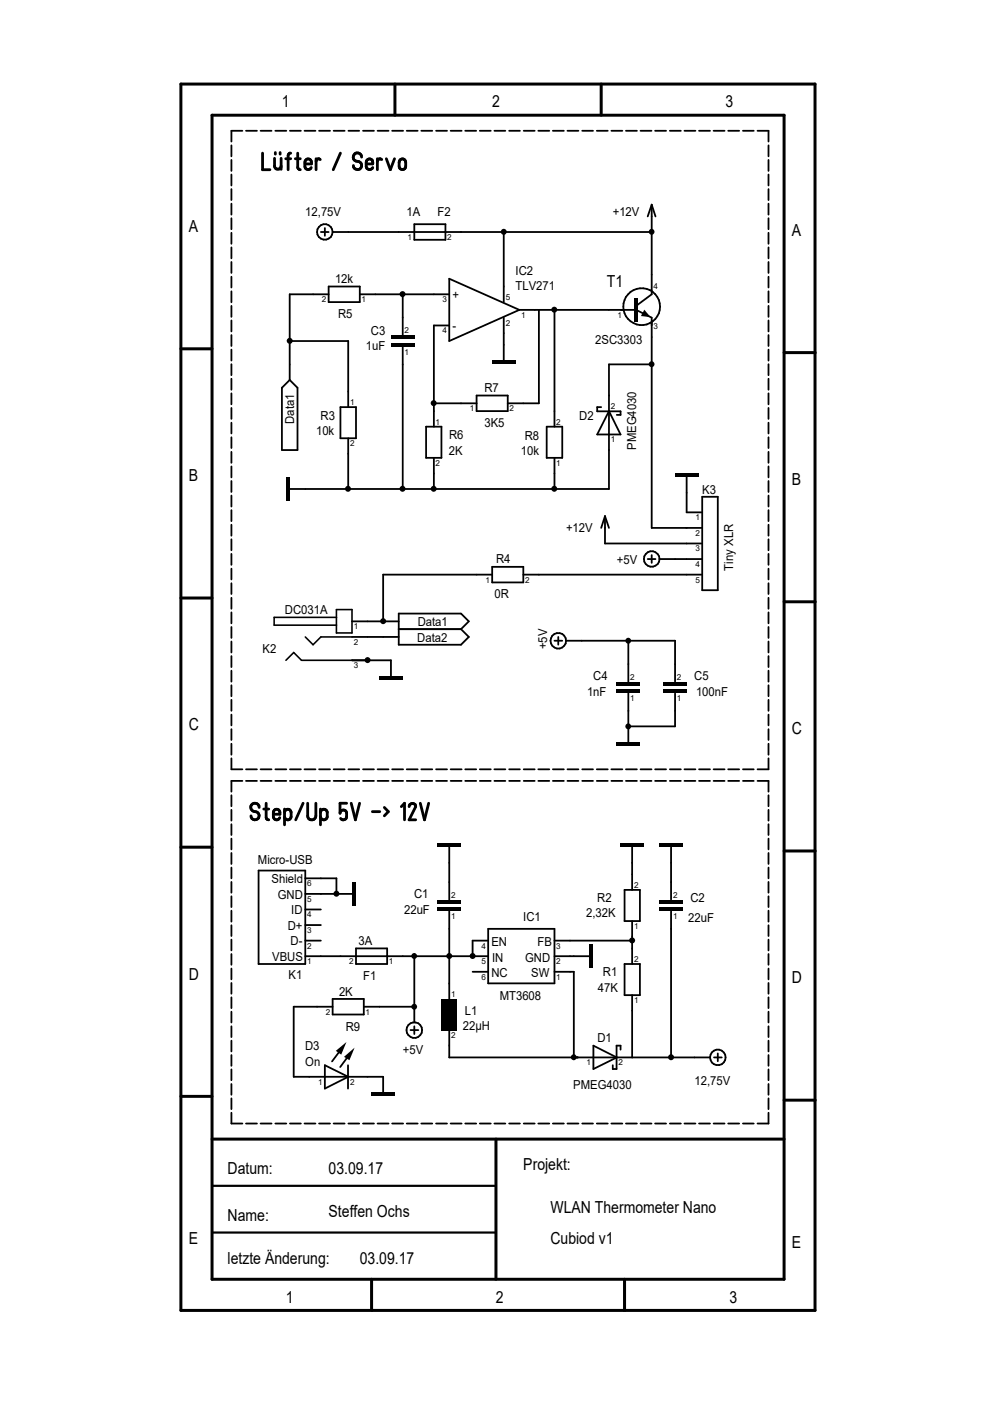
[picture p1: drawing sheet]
<svg xmlns="http://www.w3.org/2000/svg" width="210mm" height="297mm" viewBox="0 0 210 297" stroke-linecap="round" stroke-linejoin="round" font-family="sans-serif">
<g fill="none" stroke="#000" stroke-width=".38">
<path d="M49.1 30.8v2.3M49.1 33.9v2.3M49.1 37v2.3M51.4 27.7h-2.3v2.3M52.2 27.7h2.3M55.2 27.7h2.4M58.4 27.7h2.3M61.5 27.7h2.3M64.6 27.7h2.3M67.6 27.7h2.4M70.7 27.7h2.4M73.9 27.7h2.3"/>
<path d="M77 27.7h2.3M80.1 27.7h2.3M83.1 27.7h2.4M86.2 27.7h2.4M89.3 27.7h2.4M92.5 27.7h2.3M95.5 27.7h2.4M98.6 27.7h2.4M101.7 27.7h2.4M104.8 27.7h2.3M107.9 27.7h2.3M111 27.7h2.4"/>
<path d="M114.1 27.7h2.4M117.2 27.7h2.3M120.3 27.7h2.3M123.4 27.7h2.3M126.5 27.7h2.4M129.6 27.7h2.4M132.7 27.7h2.3M135.8 27.7h2.3M138.9 27.7h2.3M142 27.7h2.4M145.1 27.7h2.3M148.2 27.7h2.3"/>
<path d="M151.3 27.7h2.3M154.4 27.7h2.3M157.5 27.7h2.3M160.6 27.7h2.3v2.3M162.9 30.8v2.3M162.9 33.9v2.3M162.9 37v2.3M49.1 40.1v2.3M49.1 43.2v2.3M49.1 46.3v2.3M49.1 49.4v2.3M49.1 52.5v2.3"/>
<path d="M49.1 55.5v2.4M49.1 58.7v2.3M68 49.2h1.7M68.9 48.3v1.7M70.5 49.2h67.7M87.8 47.5h6.6v3.3h-6.6zM95.2 59.1l14.9 6.6-14.9 6.6zM106.8 49.2v14.9M138.2 43.4v19l-3.3 2.5M138.2 43.4l.8 2.5M138.2 43.4l-.9 2.5M162.9 40.1v2.3"/>
<path d="M162.9 43.2v2.3M162.9 46.3v2.3M162.9 49.4v2.3M162.9 52.5v2.3M162.9 55.5v2.4M162.9 58.7v2.3M49.1 61.8v2.3M49.1 64.9v2.3M49.1 67.9v2.4M49.1 71v2.4M49.1 74.1v2.4M49.1 77.2v2.3"/>
<path d="M61.4 72.3h12.4v14M69.7 62.4h-8.3v18.2M69.7 60.7h6.6v3.4h-6.6zM76.3 62.4h18.9M85.4 62.4v8.6M85.4 73.5v30.2M95.2 69h-3.2v21.5M106.8 67.4v9M110.1 65.7h24.8l3.3 1.7v44.5h10.7M114.3 65.7v19.8h-6.6M117.6 65.7v24.8M138.2 77.3h-9.1v26.4h-67.7"/>
<path d="M162.9 61.8v2.3M162.9 64.9v2.3M162.9 67.9v2.4M162.9 71v2.4M162.9 74.1v2.4M162.9 77.2v2.3M49.1 80.3v2.3M49.1 83.4v2.3M49.1 86.5v2.3M49.1 89.6v2.3M49.1 92.7v2.3M49.1 95.8v2.3"/>
<path d="M49.1 98.9v2.3M61.4 80.6l1.7 1.6v13.2h-3.3v-13.2zM72.2 86.3h3.3v6.6h-3.3zM73.8 92.9v10.8M90.3 90.5h3.3v6.6h-3.3zM92 97.1v6.6M92 85.5h9M101 83.9h6.7v3.3h-6.7zM115.9 90.5h3.3v6.6h-3.3zM117.6 97.1v6.6M127.5 86.3h-.9v.9h5v.8h-.8M129.1 87.2l2.5 4.9h-5z"/>
<path d="M162.9 80.3v2.3M162.9 83.4v2.3M162.9 86.5v2.3M162.9 89.6v2.3M162.9 92.7v2.3M162.9 95.8v2.3M162.9 98.9v2.3M49.1 102v2.3M49.1 105.1v2.3M49.1 108.2v2.3M49.1 111.3v2.3M49.1 114.3v2.4"/>
<path d="M49.1 117.4v2.4M128.3 109.4v5.8h20.6M128.3 109.4l.8 2.5M128.3 109.4l-.8 2.5M137.3 118.5h1.7M138.2 117.7v1.6M139.8 118.5h9.1M145.6 101.2v7.4h3.3M148.9 105.3h3.3v19.8h-3.3zM162.9 102v2.3M162.9 105.1v2.3M162.9 108.2v2.3"/>
<path d="M162.9 111.3v2.3M162.9 114.3v2.4M162.9 117.4v2.4M49.1 120.6v2.3M49.1 123.7v2.2M49.1 126.7v2.4M49.1 129.8v2.4M49.1 132.9v2.4M49.1 136v2.3M49.1 139.1v2.3M74.6 135h9.9M74.6 131.7h9.9"/>
<path d="M74.6 140h8.3v3.3M84.5 130.1h13.2l1.7 1.6-1.7 1.7 1.7 1.6-1.7 1.7h-13.2zM84.5 133.4h13.2M104.4 121.8h-23.2v9.9M104.4 120.2h6.6v3.3h-6.6zM111 121.8h37.9M117.6 135.8h1.6M118.4 135v1.7M120 135.8h23.1v8.7M133.2 135.8v8.7M162.9 120.6v2.3M162.9 123.7v2.2"/>
<path d="M162.9 126.7v2.4M162.9 129.8v2.4M162.9 132.9v2.4M162.9 136v2.3M162.9 139.1v2.3M49.1 142.2v2.3M49.1 145.3v2.3M49.1 148.4v2.3M49.1 151.5v2.3M49.1 154.6v2.3M49.1 157.7v2.3M133.2 147v10.3"/>
<path d="M143.1 147v7h-9.9M162.9 142.2v2.3M162.9 145.3v2.3M162.9 148.4v2.3M162.9 151.5v2.3M162.9 154.6v2.3M162.9 157.7v2.3M49.1 160.8v2.3h2.3M49.1 168.6v2.3M49.1 171.7v2.3M49.1 174.8v2.2M49.1 177.8v2.3"/>
<path d="M51.4 165.6h-2.3v2.3M52.2 163.1h2.3M52.2 165.6h2.3M55.2 163.1h2.4M55.2 165.6h2.4M58.4 163.1h2.3M58.4 165.6h2.3M61.5 163.1h2.3M61.5 165.6h2.3M64.6 163.1h2.3M64.6 165.6h2.3M67.6 163.1h2.4"/>
<path d="M67.6 165.6h2.4M70.7 163.1h2.4M70.7 165.6h2.4M73.9 163.1h2.3M73.9 165.6h2.3M77 163.1h2.3M77 165.6h2.3M80.1 163.1h2.3M80.1 165.6h2.3M83.1 163.1h2.4M83.1 165.6h2.4M86.2 163.1h2.4"/>
<path d="M86.2 165.6h2.4M89.3 163.1h2.4M89.3 165.6h2.4M92.5 163.1h2.3M92.5 165.6h2.3M95.2 179.6v11.2M95.5 163.1h2.4M95.5 165.6h2.4M98.6 163.1h2.4M98.6 165.6h2.4M101.7 163.1h2.4M101.7 165.6h2.4"/>
<path d="M104.8 163.1h2.3M104.8 165.6h2.3M107.9 163.1h2.3M107.9 165.6h2.3M111 163.1h2.4M111 165.6h2.4M114.1 163.1h2.4M114.1 165.6h2.4M117.2 163.1h2.3M117.2 165.6h2.3M120.3 163.1h2.3M120.3 165.6h2.3"/>
<path d="M123.4 163.1h2.3M123.4 165.6h2.3M126.5 163.1h2.4M126.5 165.6h2.4M129.6 163.1h2.4M129.6 165.6h2.4M132.7 163.1h2.3M132.7 165.6h2.3M134 179.6v9.1M135.8 163.1h2.3M135.8 165.6h2.3M138.9 163.1h2.3"/>
<path d="M138.9 165.6h2.3M142 163.1h2.4M142 165.6h2.4M142.3 179.6v11.2M145.1 163.1h2.3M145.1 165.6h2.3M148.2 163.1h2.3M148.2 165.6h2.3M151.3 163.1h2.3M151.3 165.6h2.3M154.4 163.1h2.3M154.4 165.6h2.3"/>
<path d="M157.5 163.1h2.3M157.5 165.6h2.3M160.6 165.6h2.3v2.3M162.9 160.8v2.3h-2.3M162.9 168.6v2.3M162.9 171.7v2.3M162.9 174.8v2.2M162.9 177.8v2.3M49.1 180.8v2.4M49.1 183.9v2.3M49.1 187v2.3M49.1 190v2.3"/>
<path d="M49.1 193.1v2.3M49.1 196.2v2.3M49.1 199.2v2.3M54.8 184.6h9.9v19.8h-9.9zM64.7 189.5h9.9M64.7 192.8h3.3M64.7 196.1h3.3M64.7 199.4h3.3M64.7 186.2h6.6v3.3M95.2 193.2v18.6M103.5 196.9h14.1v11.6h-14.1zM103.5 199.4h-3.3v3.3"/>
<path d="M117.6 199.4h16.4M132.4 188.7h3.3v6.6h-3.3zM134 195.3v9.1M142.3 193.2v31M162.9 180.8v2.4M162.9 183.9v2.3M162.9 187v2.3M162.9 190v2.3M162.9 193.1v2.3M162.9 196.2v2.3M162.9 199.2v2.3M49.1 202.3v2.3"/>
<path d="M49.1 205.4v2.2M49.1 208.4v2.3M49.1 211.5v2.2M49.1 214.5v2.3M49.1 217.6v2.3M64.7 202.7h38.8M70.5 213.4h-8.2v14.9h18.9v3.3M70.5 211.8h6.6v3.3h-6.6zM75.5 201.1h6.6v3.3h-6.6zM77.1 213.4h10.7M87 218.4h1.7M87.8 202.7v14"/>
<path d="M87.8 217.6v1.6M95.2 218.4v5.8h55.3M100.2 206h3.3M117.6 202.7h7.4M117.6 206h4.1v18.2M132.4 204.4h3.3v6.6h-3.3zM134 211v13.2M162.9 202.3v2.3M162.9 205.4v2.2M162.9 208.4v2.3M162.9 211.5v2.2M162.9 214.5v2.3"/>
<path d="M162.9 217.6v2.3M49.1 220.6v2.3M49.1 223.7v2.3M49.1 226.7v2.3M49.1 229.8v2.3M49.1 232.9v2.3M49.1 235.9v2.3h2.3M52.2 238.2h2.3M55.2 238.2h2.4M58.4 238.2h2.3M61.5 238.2h2.3M64.6 238.2h2.3"/>
<path d="M67.6 238.2h2.4M68.9 225.8l4.9 2.5-4.9 2.5zM70.7 238.2h2.4M72.4 222.3l-2 2.7M73.8 225.8v5M73.9 238.2h2.3M74.2 223.5l-2.1 2.7M77 238.2h2.3M80.1 238.2h2.3M83.1 238.2h2.4M86.2 238.2h2.4M89.3 238.2h2.4"/>
<path d="M92.5 238.2h2.3M95.5 238.2h2.4M98.6 238.2h2.4M101.7 238.2h2.4M104.8 238.2h2.3M107.9 238.2h2.3M111 238.2h2.4M114.1 238.2h2.4M117.2 238.2h2.3M120.3 238.2h2.3M123.4 238.2h2.3M125.8 221.7l5 2.5-5 2.5z"/>
<path d="M126.5 238.2h2.4M129.6 238.2h2.4M131.6 222.5v-.8h-.9v5h-.8v-.9M132.7 238.2h2.3M135.8 238.2h2.3M138.9 238.2h2.3M142 238.2h2.4M145.1 238.2h2.3M148.2 238.2h2.3M151.3 238.2h2.3M151.4 224.2h1.6M152.2 223.4v1.6"/>
<path d="M154.4 238.2h2.3M157.5 238.2h2.3M162.9 220.6v2.3M162.9 223.7v2.3M162.9 226.7v2.3M162.9 229.8v2.3M162.9 232.9v2.3M162.9 235.9v2.3h-2.3"/>
<circle cx="68.9" cy="49.2" r="1.65"/>
<circle cx="136" cy="65" r="3.9"/>
<circle cx="138.2" cy="118.5" r="1.65"/>
<circle cx="118.4" cy="135.8" r="1.65"/>
<circle cx="87.8" cy="218.4" r="1.66"/>
<circle cx="152.2" cy="224.2" r="1.66"/>
</g>
<g fill="none" stroke="#000" stroke-width=".59">
<path d="M55.7 32.5v3.5h1.5M58.2 33.6v1.6a.7 .7 0 0 0 .7 .7 .7 .7 0 0 0 .7-.7M58.4 32.3v.4M59.4 32.3v.4M59.6 33.6v2.3M60.6 33.7h1M61.6 32.5a.51 .51 0 0 0-.5 .5v3M62.6 33.7h1.1M63.1 32.5v3l.2 .3 .4 .2M64.6 34.8h1.4a.74 .74 0 0 0-.4-1.1 .74 .74 0 0 0-1 .7v.9a.7 .7 0 0 0 .6 .6 .7 .7 0 0 0 .8-.4M67 33.7v2.3M67.9 33.8l-.3-.1h-.3l-.3 .5"/>
<path d="M72.2 32.5l-1.5 3.5M76.7 33.3a.9 .9 0 0 0-.8-.9 .9 .9 0 0 0-1 .7 .9 .9 0 0 0 .6 1.1h.6a.88 .88 0 0 1 .6 1.1 .88 .88 0 0 1-1 .7 .88 .88 0 0 1-.8-.9M77.6 34.8h1.4a.74 .74 0 0 0-.4-1.1 .74 .74 0 0 0-1 .7v.9a.73 .73 0 0 0 .6 .6 .73 .73 0 0 0 .8-.4M80 33.7v2.3M80.9 33.8l-.3-.1h-.3l-.3 .5M81.9 33.7l.9 2.3 .9-2.3M85 33.8a.7 .7 0 0 1 1 .6v.9a.7 .7 0 0 1-.7 .7 .7 .7 0 0 1-.7-.7l.1-1.1zM54.9 171.2a.9 .9 0 0 0-.8-.9 .9 .9 0 0 0-1 .9 .9 .9 0 0 0 1 .9 .88 .88 0 0 1 .9 .8 .88 .88 0 0 1-.9 .9 .88 .88 0 0 1-.9-.8M55.9 171.5h1.1M56.4 170.3v3a.51 .51 0 0 0 .6 .5M58 172.6h1.4a.74 .74 0 0 0-.5-1 .74 .74 0 0 0-.9 .7v.8a.7 .7 0 0 0 .5 .7 .7 .7 0 0 0 .8-.4M60.3 172.3a.7 .7 0 0 1 .7-.7 .7 .7 0 0 1 .7 .7v.8a.7 .7 0 0 1-.7 .7 .7 .7 0 0 1-.7-.7"/>
<path d="M60.3 171.5v3.4M64.3 170.3l-1.6 3.5M65.2 170.3v2.7a.87 .87 0 0 0 .9 .8 .87 .87 0 0 0 .9-.8v-2.7M67.9 172.3a.72 .72 0 0 1 .8-.7 .72 .72 0 0 1 .7 .7v.8a.72 .72 0 0 1-.7 .7 .72 .72 0 0 1-.8-.7M67.9 171.5v3.4M73.5 170.3h-1.4v2.1a.7 .7 0 0 1 .7-.7 .7 .7 0 0 1 .7 .7v.7a.7 .7 0 0 1-.5 .7 .7 .7 0 0 1-.8-.3M74.5 170.3l.9 3.5 .8-3.5M79 172.1h1.5M81.5 171.2l.8 .9-.8 .9M85.1 171l.7-.7v3.5M86.7 171a.7 .7 0 0 1 .7-.7 .7 .7 0 0 1 .7 .7l-1.4 2.8h1.4M89.1 170.3l.9 3.5 .9-3.5"/>
</g>
<g fill="#000">
<path d="M136.6 65.7l1.3 1.5-2-.2zM71.2 222.8l2.2-1.9-1.1 2.7zM72.9 224.1l2.3-2-1.1 2.7z"/>
<path d="M82.9 71h4.9v.9h-4.9z" fill-rule="evenodd"/>
<path d="M82.9 72.7h4.9v.8h-4.9z" fill-rule="evenodd"/>
<path d="M104.4 76.4h4.9v.9h-4.9z" fill-rule="evenodd"/>
<path d="M134.5 63.2h.6v5h-.6z" fill-rule="evenodd"/>
<path d="M60.6 101.2h.8v4.9h-.8z" fill-rule="evenodd"/>
<path d="M143.1 100.4h5v.8h-5z" fill-rule="evenodd"/>
<path d="M80.4 143.3h5v.8h-5z" fill-rule="evenodd"/>
<path d="M130.8 144.5h4.9v.8h-4.9z" fill-rule="evenodd"/>
<path d="M130.8 146.2h4.9v.8h-4.9z" fill-rule="evenodd"/>
<path d="M130.8 157.3h4.9v.9h-4.9z" fill-rule="evenodd"/>
<path d="M140.6 144.5h5v.8h-5z" fill-rule="evenodd"/>
<path d="M140.6 146.2h5v.8h-5z" fill-rule="evenodd"/>
<path d="M92.8 178.8h4.9v.8h-4.9z" fill-rule="evenodd"/>
<path d="M131.6 178.8h4.9v.8h-4.9z" fill-rule="evenodd"/>
<path d="M139.8 178.8h5v.8h-5z" fill-rule="evenodd"/>
<path d="M74.6 187h.9v5h-.9z" fill-rule="evenodd"/>
<path d="M92.8 190.8h4.9v.8h-4.9z" fill-rule="evenodd"/>
<path d="M92.8 192.4h4.9v.8h-4.9z" fill-rule="evenodd"/>
<path d="M139.8 190.8h5v.8h-5z" fill-rule="evenodd"/>
<path d="M139.8 192.4h5v.8h-5z" fill-rule="evenodd"/>
<path d="M93.6 211.8h3.3v6.6h-3.3z" fill-rule="evenodd"/>
<path d="M125 200.2h.8v5h-.8z" fill-rule="evenodd"/>
<path d="M78.8 231.6h4.9v.9h-4.9z" fill-rule="evenodd"/>
<circle cx="106.8" cy="49.1" r=".63"/>
<circle cx="138.2" cy="49.1" r=".62"/>
<circle cx="61.4" cy="72.3" r=".63"/>
<circle cx="85.3" cy="62.4" r=".63"/>
<circle cx="117.5" cy="65.7" r=".63"/>
<circle cx="138.2" cy="77.2" r=".62"/>
<circle cx="92" cy="85.5" r=".63"/>
<circle cx="73.8" cy="103.6" r=".63"/>
<circle cx="85.3" cy="103.6" r=".63"/>
<circle cx="92" cy="103.6" r=".63"/>
<circle cx="117.5" cy="103.6" r=".63"/>
<circle cx="77.9" cy="140" r=".63"/>
<circle cx="81.2" cy="131.7" r=".63"/>
<circle cx="133.2" cy="135.8" r=".62"/>
<circle cx="133.2" cy="154" r=".62"/>
<circle cx="71.3" cy="189.5" r=".63"/>
<circle cx="134" cy="199.4" r=".63"/>
<circle cx="87.8" cy="202.7" r=".62"/>
<circle cx="87.8" cy="213.4" r=".62"/>
<circle cx="95.3" cy="202.7" r=".63"/>
<circle cx="100.2" cy="202.7" r=".63"/>
<circle cx="121.6" cy="224.1" r=".62"/>
<circle cx="142.3" cy="224.2" r=".63"/>
</g>
<path d="M60.6 140l1.7-1.7 1.6 1.7h10.7M64.7 135l1.7 1.7 1.6-1.7h6.6M71.3 130.9h-13.2v1.6h13.2M71.3 129.2h3.3v5h-3.3z" fill="none" stroke="#000" stroke-width=".34"/>
<g fill="none" stroke="#000" stroke-width=".63">
<path d="M38.4 17.8h134.4v260h-134.4zM83.7 17.8v6.6M127.5 17.8v6.6M45 24.4h121.2v246.8h-121.2zM38.4 74h6.6M166.2 74.8h6.6M38.4 126.8h6.6M166.2 127.6h6.6M38.4 179.6h6.6M166.2 180.4h6.6M38.4 232.5h6.6M166.2 233.3h6.6"/>
<path d="M45 241.5h121.2M105.2 241.5v29.7M78.8 271.2v6.6M132.4 271.2v6.6"/>
</g>
<path d="M45 251.4h60.2M45 261.3h60.2" fill="none" stroke="#000" stroke-width=".47"/>
<g font-size="3.5">
<text x="59.8" y="22.8">1</text>
<text x="104.4" y="22.8">2</text>
<text x="153.8" y="22.8">3</text>
<text x="40" y="49.2">A</text>
<text x="167.9" y="50">A</text>
<text x="128.7" y="60.9">T1</text>
<text x="40" y="102">B</text>
<text x="167.9" y="102.8">B</text>
<text x="40" y="154.9">C</text>
<text x="167.9" y="155.7">C</text>
<text x="40" y="207.7">D</text>
<text x="167.9" y="208.5">D</text>
<text x="48.3" y="249">Datum:</text>
<text x="69.7" y="249">03.09.17</text>
<text x="111" y="248.1">Projekt:</text>
<text x="116.7" y="257.2">WLAN Thermometer Nano</text>
<text x="40" y="263.8">E</text>
<text x="48.3" y="258.9">Name:</text>
<text x="69.7" y="258">Steffen Ochs</text>
<text x="116.7" y="263.8">Cubiod v1</text>
<text x="48.3" y="267.9">letzte Änderung:</text>
<text x="76.3" y="267.9">03.09.17</text>
<text x="167.9" y="264.6">E</text>
<text x="60.6" y="276.2">1</text>
<text x="105.2" y="276.2">2</text>
<text x="154.7" y="276.2">3</text>
</g>
<g font-size="2.6">
<text x="64.7" y="45.9">12,75V</text>
<text x="86.2" y="45.9">1A</text>
<text x="92.8" y="45.9">F2</text>
<text x="129.9" y="45.9">+12V</text>
<text x="109.3" y="58.3">IC2</text>
<text x="71" y="60">12k</text>
<text x="95.9" y="63.4">+</text>
<text x="109.3" y="61.6">TLV271</text>
<text x="71.7" y="67.5">R5</text>
<text x="78.7" y="71">C3</text>
<text x="95.9" y="70">-</text>
<text x="77.6" y="74.3">1uF</text>
<text x="126.2" y="72.9">2SC3303</text>
<text x="102.7" y="83">R7</text>
<text x="62.4" y="89.9" transform="rotate(-90 62.4 89.9)">Data1</text>
<text x="68" y="89">R3</text>
<text x="122.8" y="89.1">D2</text>
<text x="67" y="92.3">10k</text>
<text x="95.2" y="93.1">R6</text>
<text x="102.7" y="90.5">3K5</text>
<text x="111.3" y="93.2">R8</text>
<text x="134.9" y="95.4" transform="rotate(-90 134.9 95.4)">PMEG4030</text>
<text x="95.2" y="96.4">2K</text>
<text x="110.4" y="96.5">10k</text>
<text x="148.9" y="104.6">K3</text>
<text x="120" y="112.7">+12V</text>
<text x="105.2" y="119.3">R4</text>
<text x="130.8" y="119.5">+5V</text>
<text x="155.4" y="121" transform="rotate(-90 155.4 121)">Tiny XLR</text>
<text x="60.4" y="130.2">DC031A</text>
<text x="104.9" y="126.8">0R</text>
<text x="88.5" y="136">Data2</text>
<text x="88.6" y="132.7">Data1</text>
<text x="116" y="137.7" transform="rotate(-90 116 137.7)">+5V</text>
<text x="55.7" y="138.3">K2</text>
<text x="124.5" y="147.5">1nF</text>
<text x="125.8" y="144.2">C4</text>
<text x="147.2" y="144.2">C5</text>
<text x="147.6" y="147.5">100nF</text>
<text x="54.7" y="183.1">Micro-USB</text>
<text x="57.6" y="187.2">Shield</text>
<text x="58.9" y="190.5">GND</text>
<text x="87.8" y="190.5">C1</text>
<text x="126.6" y="191.2">R2</text>
<text x="146.4" y="191.3">C2</text>
<text x="61" y="197.1">D+</text>
<text x="61.8" y="193.8">ID</text>
<text x="85.7" y="193.8">22uF</text>
<text x="111" y="195.3">IC1</text>
<text x="124.3" y="194.5">2,32K</text>
<text x="145.9" y="195.4">22uF</text>
<text x="57.7" y="203.7">VBUS</text>
<text x="61.6" y="200.4">D-</text>
<text x="76" y="200.4">3A</text>
<text x="104.2" y="200.6">EN</text>
<text x="104.4" y="203.9">IN</text>
<text x="111.3" y="203.9">GND</text>
<text x="114" y="200.6">FB</text>
<text x="61.2" y="207.6">K1</text>
<text x="77" y="207.8">F1</text>
<text x="104.2" y="207.2">NC</text>
<text x="112.6" y="207.2">SW</text>
<text x="127.8" y="207">R1</text>
<text x="71.9" y="211.1">2K</text>
<text x="98.6" y="215.1">L1</text>
<text x="106" y="211.9">MT3608</text>
<text x="126.7" y="210.3">47K</text>
<text x="73.3" y="218.5">R9</text>
<text x="98.1" y="218.4">22µH</text>
<text x="126.7" y="220.9">D1</text>
<text x="64.7" y="222.7">D3</text>
<text x="64.7" y="226">On</text>
<text x="85.4" y="223.5">+5V</text>
<text x="121.5" y="230.8">PMEG4030</text>
<text x="147.2" y="230">12,75V</text>
</g>
<g font-size="1.7">
<text x="86.4" y="50.9">1</text>
<text x="94.8" y="50.9">2</text>
<text x="68.2" y="64.1">2</text>
<text x="76.7" y="64.1">1</text>
<text x="93.8" y="64.1">3</text>
<text x="107.2" y="63.6">5</text>
<text x="138.6" y="61.2">4</text>
<text x="85.8" y="70.7">2</text>
<text x="93.8" y="70.7">4</text>
<text x="107.2" y="69">2</text>
<text x="110.5" y="67.4">1</text>
<text x="130.9" y="67.4">1</text>
<text x="138.6" y="69.9">3</text>
<text x="85.8" y="75.2">1</text>
<text x="74.2" y="85.9">1</text>
<text x="99.6" y="87.2">1</text>
<text x="108" y="87.2">2</text>
<text x="129.5" y="86.7">2</text>
<text x="74.2" y="94.6">2</text>
<text x="92.4" y="90">1</text>
<text x="117.9" y="90">2</text>
<text x="129.5" y="93.8">1</text>
<text x="92.4" y="98.8">2</text>
<text x="117.9" y="98.8">1</text>
<text x="147.4" y="113.6">2</text>
<text x="147.4" y="110.3">1</text>
<text x="147.4" y="116.9">3</text>
<text x="102.9" y="123.5">1</text>
<text x="111.3" y="123.5">2</text>
<text x="147.4" y="123.5">5</text>
<text x="147.4" y="120.2">4</text>
<text x="75" y="136.7">2</text>
<text x="75" y="133.4">1</text>
<text x="75" y="141.7">3</text>
<text x="133.6" y="144.1">2</text>
<text x="133.6" y="148.7">1</text>
<text x="143.5" y="144.1">2</text>
<text x="143.5" y="148.7">1</text>
<text x="65.2" y="191.2">5</text>
<text x="65.2" y="187.9">6</text>
<text x="95.7" y="190.4">2</text>
<text x="134.5" y="188.3">2</text>
<text x="142.7" y="190.4">2</text>
<text x="65.2" y="194.5">4</text>
<text x="65.2" y="197.8">3</text>
<text x="95.7" y="194.9">1</text>
<text x="134.5" y="197">1</text>
<text x="142.7" y="194.9">1</text>
<text x="65.2" y="201.1">2</text>
<text x="102.1" y="201.1">4</text>
<text x="117.9" y="201.1">3</text>
<text x="65.2" y="204.4">1</text>
<text x="74" y="204.4">2</text>
<text x="82.5" y="204.4">1</text>
<text x="102.1" y="207.7">6</text>
<text x="102.1" y="204.4">5</text>
<text x="117.9" y="204.4">2</text>
<text x="117.9" y="207.7">1</text>
<text x="134.5" y="204">2</text>
<text x="69.1" y="215.1">2</text>
<text x="77.5" y="215.1">1</text>
<text x="95.7" y="211.4">1</text>
<text x="134.5" y="212.7">1</text>
<text x="95.7" y="220.1">2</text>
<text x="124.3" y="225.9">1</text>
<text x="131.1" y="225.9">2</text>
<text x="67.4" y="230">1</text>
<text x="74.2" y="230">2</text>
</g>
</svg>
